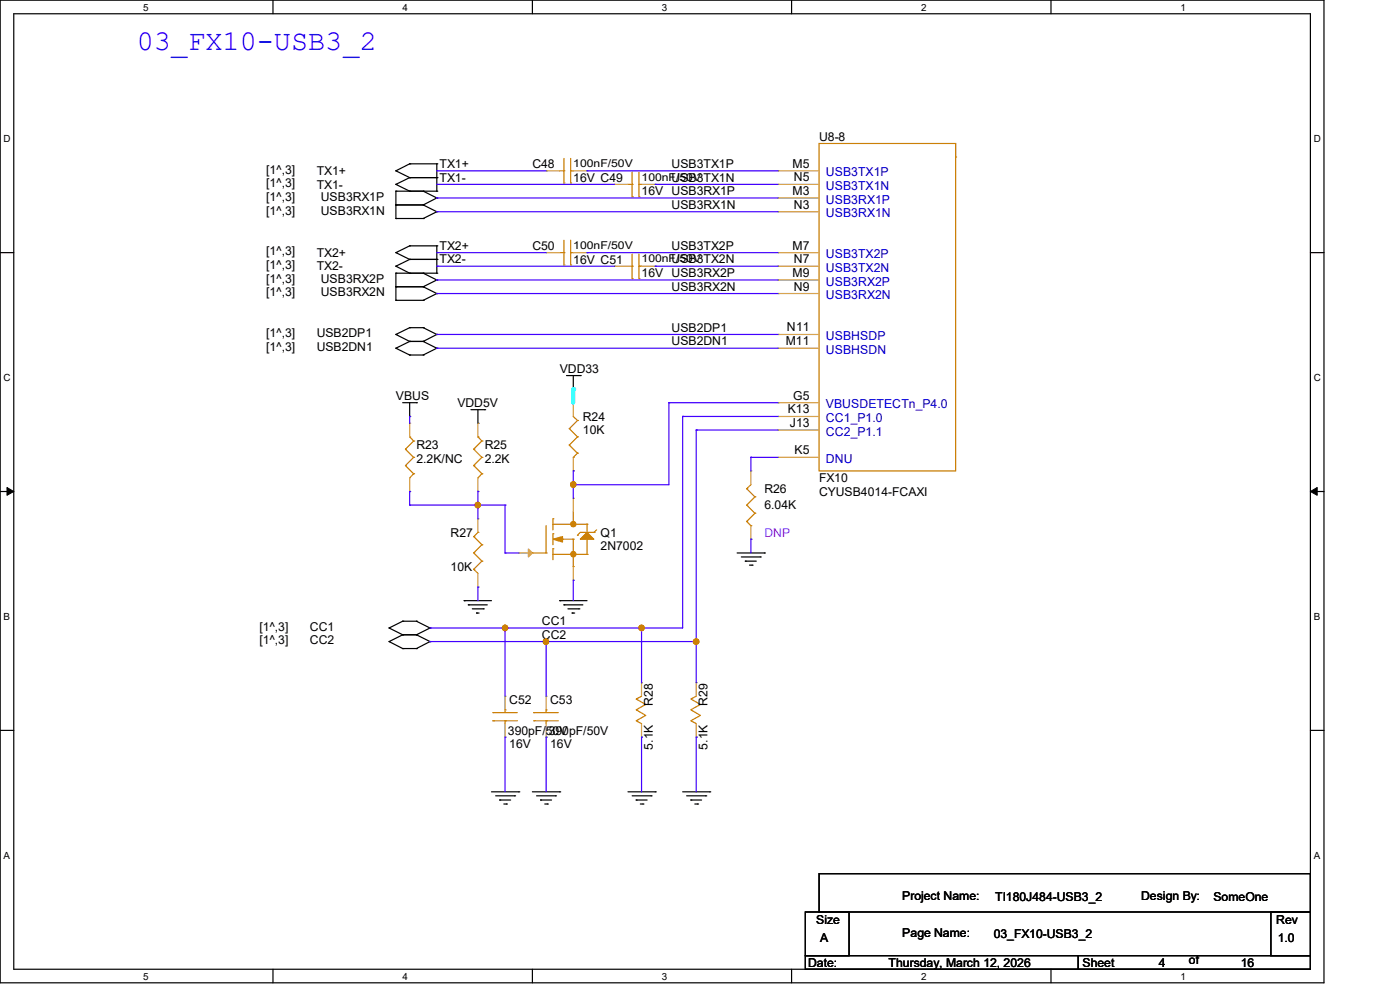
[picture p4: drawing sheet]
<svg xmlns="http://www.w3.org/2000/svg" width="297mm" height="210mm" viewBox="0 0 297 210" stroke-linecap="round" stroke-linejoin="round" font-family="sans-serif">
<path d="M0 0h280.9v208.5h-280.9zM2.9 2.9h275.1v202.7h-275.1z" fill="none" stroke="#000" stroke-width=".25"/>
<g fill="#fff">
<path d="M30.4 .3h1.1v2.4h-1.1z"/>
<path d="M30.4 205.9h1.1v2.3h-1.1z"/>
</g>
<path d="M57.9 0v2.9M57.9 205.6v2.9" fill="none" stroke="#000" stroke-width=".25"/>
<g fill="#fff">
<path d="M85.4 .3h1.1v2.4h-1.1z"/>
<path d="M85.4 205.9h1.1v2.3h-1.1z"/>
</g>
<path d="M112.9 0v2.9M112.9 205.6v2.9" fill="none" stroke="#000" stroke-width=".25"/>
<g fill="#fff">
<path d="M140.4 .3h1.2v2.4h-1.2z"/>
<path d="M140.4 205.9h1.2v2.3h-1.2z"/>
</g>
<path d="M167.9 0v2.9M167.9 205.6v2.9" fill="none" stroke="#000" stroke-width=".25"/>
<g fill="#fff">
<path d="M195.4 .3h1.2v2.4h-1.2z"/>
<path d="M195.4 205.9h1.2v2.3h-1.2z"/>
</g>
<path d="M223 0v2.9M223 205.6v2.9" fill="none" stroke="#000" stroke-width=".25"/>
<g fill="#fff">
<path d="M250.4 .3h1.2v2.4h-1.2z"/>
<path d="M250.4 205.9h1.2v2.3h-1.2z"/>
<path d="M.8 28.2h1.4v2.4h-1.4z"/>
<path d="M278.7 28.2h1.5v2.4h-1.5z"/>
<path d="M.8 78.9h1.4v2.3h-1.4z"/>
<path d="M278.7 78.9h1.5v2.3h-1.5z"/>
</g>
<path d="M0 53.6h2.9M278 53.6h2.9" fill="none" stroke="#000" stroke-width=".25"/>
<g fill="#fff">
<path d="M.8 129.6h1.3v2.3h-1.3z"/>
<path d="M278.7 129.6h1.4v2.3h-1.4z"/>
</g>
<path d="M0 104.3h2.9M278 104.3h2.9" fill="none" stroke="#000" stroke-width=".25"/>
<path d="M1.5 103.4l1.4 .9-1.4 .8zM278 104.3l1.4-.9v1.7z" fill="#000" stroke="#000" stroke-width=".21"/>
<g fill="#fff">
<path d="M.8 180.3h1.3v2.3h-1.3z"/>
<path d="M278.7 180.3h1.4v2.3h-1.4z"/>
</g>
<g fill="none" stroke="#000" stroke-width=".25">
<path d="M84 36.2h.1M84 39.1h.1M84 36.2l2.9 1.5M84 39.1l2.9 1.5M86.9 34.8h.1M86.9 37.7h.1M86.9 34.8l-2.9 1.4M86.9 34.8h5.8M86.9 37.7h5.8M86.9 37.7l-2.9 1.4M92.7 34.8h.1M92.7 37.7h.1"/>
<path d="M92.7 34.8v5.8M84 43.5h.1M84 40.6h.1M84 46.4h.1M84 58h.1M84 53.6h.1M84 56.5h.1M84 43.5h5.8M84 40.6v5.8M84 58v5.7M84 40.6h8.7M84 46.4h5.8"/>
<path d="M84 58h8.7M84 53.6l2.9 1.4M84 56.5l2.9 1.5M86.9 40.6h.1M86.9 52.2h.1M86.9 55h.1M86.9 58h.1M86.9 52.2l-2.9 1.4M86.9 52.2h5.8M86.9 55h5.8M86.9 55l-2.9 1.5M89.8 43.5h.1"/>
<path d="M89.8 40.6h.1M89.8 46.4h.1M89.8 58h.1M89.8 40.6l2.9 1.4M89.8 43.5l2.9 1.4M89.8 58l2.9 1.4M92.7 42h.1M92.7 44.9h.1M92.7 59.4h.1M92.7 40.6h.1M92.7 52.2h.1M92.7 55h.1"/>
<path d="M92.7 58h.1M92.7 52.2v5.8M92.7 42l-2.9 1.5M92.7 44.9l-2.9 1.5M92.7 59.4l-2.9 1.4M84 60.8h.1M84 63.7h.1M84 71h.1M84 73.9h.1M84 60.8h5.8M84 63.7h5.8M84 71l2.9 1.4"/>
<path d="M84 73.9l2.9 1.4M86.9 72.4h.1M86.9 69.5h.1M86.9 75.3h.1M86.9 72.4h2.9M86.9 69.5l-2.9 1.5M86.9 69.5h2.9M86.9 75.3h2.9M86.9 72.4l-2.9 1.5M89.8 60.8h.1M89.8 63.7h.1M89.8 72.4h.1"/>
<path d="M89.8 69.5h.1M89.8 75.3h.1M89.8 60.8l2.9 1.5M89.8 69.5l2.9 1.5M89.8 72.4l2.9 1.5M92.7 62.3h.1M92.7 71h.1M92.7 73.9h.1M92.7 62.3l-2.9 1.4M92.7 71l-2.9 1.4M92.7 73.9l-2.9 1.4M120.2 79.7h2.9"/>
<path d="M121.6 79.7v2.8M123.1 79.7h.1M85.4 85.4h2.9M86.9 88.3h.1M86.9 85.4v2.9M88.3 85.4h.1M99.9 86.9h2.9M101.4 89.8h.1M101.4 86.9v2.9M102.8 86.9h.1M121.6 82.5h.1M156.4 117.3h5.8"/>
<path d="M157.3 118.2h4M158.1 119h.1M158.1 119h2.3M159 119.9h.6M159.6 119.9h.1M161.3 118.2h.1M162.2 117.3h.1M82.5 133.2h.1M82.5 136.1h.1M82.5 133.2l2.9 1.5M82.5 136.1l2.9 1.5M85.4 134.7h.1"/>
<path d="M85.4 131.8h.1M85.4 137.6h.1M85.4 134.7h2.9M85.4 131.8l-2.9 1.4M85.4 131.8h2.9M85.4 137.6h2.9M85.4 134.7l-2.9 1.4M88.3 134.7h.1M88.3 131.8h.1M88.3 137.6h.1M88.3 131.8l2.9 1.4M88.3 134.7l2.9 1.4"/>
<path d="M91.2 133.2h.1M91.2 136.1h.1M91.2 133.2l-2.9 1.5M91.2 136.1l-2.9 1.5M98.5 127.4h.1M98.5 127.4h5.8M99.4 128.3h.1M99.4 128.3h4M100.2 129.2h2.3M101.1 130h.1M101.1 130h.5M102.5 129.2h.1"/>
<path d="M118.7 127.4h.1M118.7 127.4h5.8M119.6 128.3h.1M119.6 128.3h4.1M120.5 129.2h2.3M121.4 130h.1M121.4 130h.5M122.8 129.2h.1M0 154.9h2.9M278 154.9h2.9M104.3 168h5.8M105.2 168.8h4"/>
<path d="M106 169.7h.1M106 169.7h2.3M106.9 170.6h.5M107.4 170.6h.1M109.2 168.8h.1M110.1 168h.1M112.9 168h5.8M113.8 168.8h4.1M114.7 169.7h.1M114.7 169.7h2.3M115.6 170.6h.5M116.1 170.6h.1"/>
<path d="M117.9 168.8h.1M118.7 168h.1M133.2 168h5.8M134.1 168.8h4M135 169.7h.1M135 169.7h2.3M135.8 170.6h.6M136.4 170.6h.1M138.1 168.8h.1M139 168h.1M144.8 168h5.8M145.7 168.8h4"/>
<path d="M146.6 169.7h.1M146.6 169.7h2.2M147.4 170.6h.6M148 170.6h.1M149.7 168.8h.1M150.6 168h.1M170.9 193.5h9.2v9.2h-9.2zM173.8 185.3h104.2v8.2h-104.2zM269.6 193.5h8.4v9.2h-8.4zM170.9 202.7h57.9v2.9h-57.9zM228.8 202.7h49.2v2.9h-49.2z"/>
</g>
<g fill="none" stroke="#cc8006" stroke-width=".25">
<path d="M118.7 36.2h.9M119.6 38.8h.1M119.6 36.2h.1M119.6 33.6v5.2M121.1 36.2h.1M121.1 38.8h.1M121.1 33.6v5.2M121.1 36.2h.5M133.2 39.1h.9M134.1 39.1h.1M134.1 36.5v5.2M135.6 39.1h.1"/>
<path d="M135.6 36.5v5.2M135.6 39.1h.5M173.8 30.4h28.9v69.5h-28.9zM202.7 33.3h.1M202.7 30.4v2.9M118.7 53.6h.9M119.6 56.2h.1M119.6 53.6h.1M119.6 51v5.2M121.1 53.6h.1M121.1 56.2h.1M121.1 53.6h.5"/>
<path d="M121.1 51v5.2M133.2 56.5h.9M134.1 59.1h.1M134.1 56.5h.1M134.1 41.7h.1M134.1 53.9v5.2M135.6 56.5h.1M135.6 59.1h.1M135.6 41.7h.1M135.6 56.5h.5M135.6 53.9v5.2M86 98.8h.1"/>
<path d="M86 95.3h.1M86 98.8l1.8 1.7M86 95.3l1.8 1.7M86.9 92.7h.1M86.9 92.7l.9 .9M87.8 97h.1M87.8 93.6h.1M87.8 97l-1.8 1.8M87.8 93.6l-1.8 1.7M100.5 98.8h.1M100.5 95.3h.1M100.5 98.8l1.7 1.7"/>
<path d="M100.5 95.3l1.7 1.7M101.4 92.7h.1M101.4 92.7l.8 .9M102.2 97h.1M102.2 93.6h.1M102.2 97l-1.7 1.8M102.2 93.6l-1.7 1.7M120.8 90.9h.1M120.8 94.4h.1M120.8 90.9l1.7 1.8M120.8 94.4l1.7 1.7M121.6 97h.1"/>
<path d="M121.6 88.3l.9 .9M122.5 89.2h.1M122.5 92.7h.1M122.5 96.1h.1M122.5 89.2l-1.7 1.7M122.5 92.7l-1.7 1.7M122.5 96.1l-.9 .9M87.8 100.5h.1M87.8 100.5l-.9 .9M100.5 117.3h.1M100.5 113.8h.1M100.5 117.3l1.7 1.7"/>
<path d="M100.5 113.8l1.7 1.8M101.4 112.9h.1M101.4 112.9l-.9 .9M102.2 119h.1M102.2 115.6h.1M102.2 100.5h.1M102.2 119l-1.7 1.8M102.2 115.6l-1.7 1.7M102.2 100.5l-.8 .9M112.9 117.3h.1M112.9 117.3h3M115.9 117.3h.1"/>
<path d="M115.9 111.5v5.8M117.3 116.4h.1M117.3 113.2h.1M117.3 110.1h.1M117.3 111.2h.1M117.3 110.1v2.3M117.3 113.2v2.4M117.3 116.4v2.3M117.3 117.6h7.2M117.3 111.2h7.2M118.7 114.4h2.9M121.6 111.2h.1"/>
<path d="M121.6 114.4h.1M121.6 108.6v2.6M121.6 114.4v5.8M122.5 113.5h.1M124.5 117.6h.1M124.5 114.4h.1M124.5 111.2h.1M124.5 111.2v1.7M124.5 114.4v3.2M126 112.9h.1M126 112.9h-2.9l-.6 .6M126.6 112.4l-.6 .5"/>
<path d="M158.4 103.7h.1M158.4 107.1h.1M158.4 110.6h.1M158.4 103.7l1.7 1.7M158.4 107.1l1.7 1.8M158.4 110.6l.9 .9M159.3 111.5h.1M159.3 102.8l-.9 .9M160.1 105.4h.1M160.1 108.9h.1M160.1 105.4l-1.7 1.7M160.1 108.9l-1.7 1.7"/>
<path d="M100.5 120.8h.1M100.5 120.8l.9 .8M121.6 120.2h.1M104.6 151.2h.1M104.6 152.9h.1M104.6 151.2h5.2M104.6 152.9h5.2M107.1 150.6h.1M107.1 152.9h.1M107.1 150.6v.6M107.1 152.9v.6M113.2 151.2h.1"/>
<path d="M113.2 152.9h.1M113.2 151.2h5.2M113.2 152.9h5.2M115.9 150.6h.1M115.9 152.9h.1M115.9 150.6v.6M115.9 152.9v.6M136.1 147.7l-1.1 .6 2 1.1-2 1.2 2 1.2-2 1.1 1.1 .6M147.7 147.7l-1.1 .6 2 1.1-2 1.2 2 1.2-2 1.1 1.1 .6"/>
</g>
<g fill="none" stroke="#a84" stroke-width=".25">
<path d="M115.9 36.2h.1M115.9 36.2h2.8M121.6 36.2h2.9M124.5 36.2h.1M130.3 39.1h.1M130.3 39.1h2.9M136.1 39.1h2.9M139 39.1h.1M165.1 36.2h.1M165.1 39.1h.1M165.1 39.1h8.7M165.1 36.2h8.7"/>
<path d="M115.9 53.6h.1M115.9 53.6h2.8M121.6 53.6h2.9M124.5 53.6h.1M130.3 56.5h.1M130.3 56.5h2.9M136.1 56.5h2.9M139 56.5h.1M165.1 42h.1M165.1 44.9h.1M165.1 53.6h.1M165.1 56.5h.1"/>
<path d="M165.1 59.4h.1M165.1 56.5h8.7M165.1 53.6h8.7M165.1 42h8.7M165.1 44.9h8.7M165.1 59.4h8.7M165.1 62.3h.1M165.1 71h.1M165.1 73.9h.1M165.1 62.3h8.7M165.1 71h8.7M165.1 73.9h8.7"/>
<path d="M86.9 89.8h.1M86.9 89.8v2.9M101.4 89.8h.1M101.4 89.8v2.9M121.6 85.4h.1M121.6 99.9h.1M121.6 85.4v2.9M121.6 97v2.9M159.3 99.9h.1M159.3 99.9v2.9M165.1 85.4h.1M165.1 88.3h.1"/>
<path d="M165.1 91.2h.1M165.1 97h.1M165.1 85.4h8.7M165.1 88.3h8.7M165.1 91.2h8.7M165.1 97h8.7M86.9 104.3h.1M86.9 101.4v2.9M101.4 110.1h.1M101.4 104.3h.1M101.4 101.4v2.9M101.4 110.1v2.8"/>
<path d="M110.1 117.3h.1M110.1 117.3h2.8M121.6 105.7h.1M121.6 105.7v2.9M159.3 114.4h.1M159.3 111.5v2.9M101.4 124.5h.1M101.4 121.6v2.9M121.6 123.1h.1M121.6 120.2v2.9M107.1 156.4h.1M107.1 147.7h.1"/>
<path d="M107.1 147.7v2.9M107.1 153.5v2.9M115.9 156.4h.1M115.9 147.7h.1M115.9 147.7v2.9M115.9 153.5v2.9M136.1 156.4h.1M136.1 144.8h.1M136.1 144.8v2.9M136.1 153.5v2.9M147.7 156.4h.1M147.7 144.8h.1"/>
<path d="M147.7 144.8v2.9M147.7 153.5v2.9"/>
</g>
<g fill="#cc8006" stroke="#cc8006" stroke-width=".25">
<path d="M124.5 112.9l1.5 1.5h-2.9z"/>
<path d="M117.3 114.4l2-.6v1.2z"/>
<circle cx="121.6" cy="111.2" r=".56"/>
<circle cx="121.6" cy="117.6" r=".56"/>
</g>
<path d="M112.1 116.5l.8 .8-.8 .9z" fill="#a84" stroke="#a84" stroke-width=".25"/>
<g fill="none" stroke="#4200ff" stroke-width=".25">
<path d="M92.7 36.2h.1M92.7 39.1h.1M92.7 36.2h23.2M92.7 39.1h37.6M124.5 36.2h.1M124.5 36.2h40.6M139 39.1h.1M139 39.1h26.1M92.7 53.6h.1M92.7 44.9h.1M92.7 42h.1M92.7 56.5h.1"/>
<path d="M92.7 59.4h.1M92.7 53.6h23.2M92.7 44.9h72.4M92.7 42h72.4M92.7 56.5h37.6M92.7 59.4h72.4M124.5 53.6h.1M124.5 53.6h40.6M139 56.5h.1M139 56.5h26.1M92.7 71h.1M92.7 73.9h.1"/>
<path d="M92.7 62.3h.1M92.7 71h72.4M92.7 73.9h72.4M92.7 62.3h72.4M141.9 85.4h.1M141.9 85.4h23.2M141.9 85.4v17.4h-20.3M144.8 88.3h.1M144.8 88.3v44.9h-8.7M144.8 88.3h20.3M147.7 91.2h.1M147.7 91.2v53.6"/>
<path d="M147.7 91.2h17.4M159.3 97h.1M159.3 97v2.9M159.3 97h5.8M101.4 104.3h.1M101.4 107.1h.1M101.4 104.3v5.8M121.6 102.8h.1M159.3 114.4h.1M159.3 114.4v2.9M107.1 133.2h.1M107.1 133.2v14.5"/>
<path d="M115.9 136.1h.1M115.9 136.1v11.6M115.9 136.1h31.8M121.6 123.1h.1M121.6 123.1v4.3M136.1 133.2h.1M136.1 133.2v11.6M147.7 136.1h.1M107.1 156.4h.1M107.1 156.4v11.6M115.9 156.4h.1M115.9 156.4v11.6"/>
</g>
<g fill="#f00" stroke="#f00" stroke-width=".25">
<circle cx="115.8" cy="136.1" r=".56"/>
<circle cx="147.7" cy="136.1" r=".56"/>
<circle cx="136.1" cy="133.2" r=".56"/>
<circle cx="101.3" cy="107.1" r=".56"/>
</g>
<path d="M121.6 82.5v2.9" fill="none" stroke="#0ff" stroke-width=".85"/>
<circle cx="121.6" cy="82.6" r=".42" fill="#0ff"/>
<g fill="none" stroke="#4200ff" stroke-width=".25">
<path d="M86.9 88.3h.1M86.9 88.3v1.5M121.6 99.9h.1M121.6 99.9v5.8M86.9 107.1h.1M86.9 104.3h.1M86.9 107.1h20.2M86.9 104.3v2.8M101.4 107.1h.1M107.1 117.3h.1M107.1 107.1h.1M107.1 117.3h3"/>
<path d="M107.1 107.1v10.2M121.6 102.8h.1M91.2 133.2h.1M91.2 136.1h.1M91.2 133.2h44.9M91.2 136.1h24.7M101.4 124.5h.1M101.4 124.5v2.9M107.1 133.2h.1M136.1 156.4h.1M136.1 156.4v11.6M147.7 156.4h.1"/>
<path d="M147.7 156.4v11.6"/>
</g>
<g fill="#f00" stroke="#f00" stroke-width=".25">
<circle cx="121.6" cy="102.8" r=".56"/>
<circle cx="107.1" cy="133.2" r=".56"/>
<circle cx="115.8" cy="136.1" r=".56"/>
<circle cx="147.7" cy="136.1" r=".56"/>
<circle cx="136.1" cy="133.2" r=".56"/>
<circle cx="101.3" cy="107.1" r=".56"/>
</g>
<text font-size="6.1" fill="#00f" x="29" y="10.6">03_FX10-USB3_2</text>
<g font-size="2.6">
<text x="173.8" y="29.8">U8-8</text>
<text x="93.3" y="35.6">TX1+</text>
<text x="112.9" y="35.6">C48</text>
<text x="142.5" y="35.6">USB3TX1P</text>
<text x="168.1" y="35.6">M5</text>
<text x="56.5" y="36.8">[1^,3]</text>
<text x="56.5" y="39.7">[1^,3]</text>
<text x="67.2" y="37.1">TX1+</text>
<text x="67.2" y="40">TX1-</text>
<text x="93.3" y="38.5">TX1-</text>
<text x="121.6" y="38.6">16V C49</text>
<text x="136.1" y="41.4">16V USB3RX1P</text>
<text x="142.5" y="38.5">USB3TX1N</text>
<text x="168.1" y="41.4">M3</text>
<text x="168.4" y="38.5">N5</text>
<text x="56.5" y="42.6">[1^,3]</text>
<text x="56.5" y="45.5">[1^,3]</text>
<text x="68.1" y="42.6">USB3RX1P</text>
<text x="68.1" y="45.5">USB3RX1N</text>
<text x="142.5" y="44.3">USB3RX1N</text>
<text x="168.4" y="44.3">N3</text>
<text x="93.3" y="53">TX2+</text>
<text x="112.9" y="53">C50</text>
<text x="142.5" y="53">USB3TX2P</text>
<text x="168.1" y="53">M7</text>
<text x="56.5" y="60">[1^,3]</text>
<text x="56.5" y="54.2">[1^,3]</text>
<text x="56.5" y="57.1">[1^,3]</text>
<text x="67.2" y="54.5">TX2+</text>
<text x="67.2" y="57.4">TX2-</text>
<text x="68.1" y="60">USB3RX2P</text>
<text x="93.3" y="55.9">TX2-</text>
<text x="121.6" y="55.9">16V C51</text>
<text x="136.1" y="58.8">16V USB3RX2P</text>
<text x="142.5" y="55.9">USB3TX2N</text>
<text x="168.1" y="58.8">M9</text>
<text x="168.4" y="55.8">N7</text>
<text x="56.5" y="62.9">[1^,3]</text>
<text x="68.1" y="62.9">USB3RX2N</text>
<text x="142.5" y="61.7">USB3RX2N</text>
<text x="168.4" y="61.6">N9</text>
<text x="56.5" y="71.5">[1^,3]</text>
<text x="67.2" y="71.5">USB2DP1</text>
<text x="142.5" y="70.4">USB2DP1</text>
<text x="167" y="70.3">N11</text>
<text x="56.5" y="74.5">[1^,3]</text>
<text x="67.2" y="74.5">USB2DN1</text>
<text x="142.5" y="73.3">USB2DN1</text>
<text x="166.7" y="73.2">M11</text>
<text x="118.7" y="79.1">VDD33</text>
<text x="84" y="84.9">VBUS</text>
<text x="97" y="86.3">VDD5V</text>
<text x="123.7" y="89.2">R24</text>
<text x="167.1" y="87.7">K13</text>
<text x="168.3" y="84.8">G5</text>
<text x="88.3" y="95.3">R23</text>
<text x="102.8" y="95.3">R25</text>
<text x="123.7" y="92.1">10K</text>
<text x="167.6" y="90.6">J13</text>
<text x="88.3" y="98.2">2.2K/NC</text>
<text x="102.8" y="98.2">2.2K</text>
<text x="168.6" y="96.4">K5</text>
<text x="162.2" y="104.6">R26</text>
<text x="173.8" y="102.2">FX10</text>
<text x="173.8" y="105.2">CYUSB4014-FCAXI</text>
<text x="95.6" y="113.8">R27</text>
<text x="127.4" y="113.8">Q1</text>
<text x="162.2" y="108">6.04K</text>
<text x="127.4" y="116.7">2N7002</text>
<text x="95.6" y="121.1">10K</text>
<text x="55" y="133.8">[1^,3]</text>
<text x="55" y="136.7">[1^,3]</text>
<text x="65.7" y="133.8">CC1</text>
<text x="65.7" y="136.7">CC2</text>
<text x="115" y="132.6">CC1</text>
<text x="115" y="135.5">CC2</text>
<text x="108" y="149.4">C52</text>
<text x="116.7" y="149.4">C53</text>
<text x="138.5" y="149.7" transform="rotate(-90 138.5 149.7)">R28</text>
<text x="150.1" y="149.7" transform="rotate(-90 150.1 149.7)">R29</text>
<text x="107.7" y="155.8">390pF/50V</text>
<text x="116.4" y="155.8">390pF/50V</text>
<text x="108" y="158.7">16V</text>
<text x="116.7" y="158.7">16V</text>
<text x="138.5" y="159" transform="rotate(-90 138.5 159)">5.1K</text>
<text x="150.1" y="159" transform="rotate(-90 150.1 159)">5.1K</text>
<text x="191.4" y="190.8">Project Name:</text>
<text x="211.1" y="191.1">TI180J484-USB3_2</text>
<text x="242.1" y="190.8">Design By:</text>
<text x="257.4" y="191.1">SomeOne</text>
<text x="173.2" y="196.1">Size</text>
<text x="270.8" y="196.1">Rev</text>
<text x="174" y="199.8">A</text>
<text x="191.4" y="198.7">Page Name:</text>
<text x="210.8" y="199">03_FX10-USB3_2</text>
<text x="271.1" y="199.8">1.0</text>
<text x="171.4" y="205.1">Date:</text>
<text x="188.5" y="205.1">Thursday, March 12, 2026</text>
<text x="229.7" y="205.1">Sheet</text>
<text x="245.9" y="205.1">4</text>
<text x="252.2" y="204.5">of</text>
<text x="263.2" y="205.1">16</text>
</g>
<g font-size="2.6" fill="#00c">
<text x="175.2" y="37.4">USB3TX1P</text>
<text x="175.2" y="40.3">USB3TX1N</text>
<text x="175.2" y="43.2">USB3RX1P</text>
<text x="175.2" y="46.1">USB3RX1N</text>
<text x="175.2" y="54.8">USB3TX2P</text>
<text x="175.2" y="57.7">USB3TX2N</text>
<text x="175.2" y="60.6">USB3RX2P</text>
<text x="175.2" y="63.5">USB3RX2N</text>
<text x="175.2" y="72.1">USBHSDP</text>
<text x="175.2" y="75.1">USBHSDN</text>
<text x="175.2" y="86.6">VBUSDETECTn_P4.0</text>
<text x="175.2" y="89.5">CC1_P1.0</text>
<text x="175.2" y="92.4">CC2_P1.1</text>
<text x="175.2" y="98.2">DNU</text>
</g>
<text font-size="2.6" fill="#f0f" x="162.2" y="113.8">DNP</text>
<g font-size="2.3">
<text x="121.6" y="35.4">100nF/50V</text>
<text x="136.1" y="38.3">100nF/50V</text>
<text x="121.6" y="52.8">100nF/50V</text>
<text x="136.1" y="55.7">100nF/50V</text>
</g>
<g font-size="2.1">
<text x="30.4" y="2.2">5</text>
<text x="85.4" y="2.2">4</text>
<text x="140.4" y="2.2">3</text>
<text x="195.4" y="2.2">2</text>
<text x="250.4" y="2.2">1</text>
<text x=".8" y="30.1">D</text>
<text x="278.7" y="30.1">D</text>
<text x=".8" y="80.8">C</text>
<text x="278.7" y="80.8">C</text>
<text x=".8" y="131.5">B</text>
<text x="278.7" y="131.5">B</text>
<text x=".8" y="182.2">A</text>
<text x="278.7" y="182.2">A</text>
<text x="30.4" y="207.8">5</text>
<text x="85.4" y="207.8">4</text>
<text x="140.4" y="207.8">3</text>
<text x="195.4" y="207.8">2</text>
<text x="250.4" y="207.8">1</text>
</g>
</svg>
